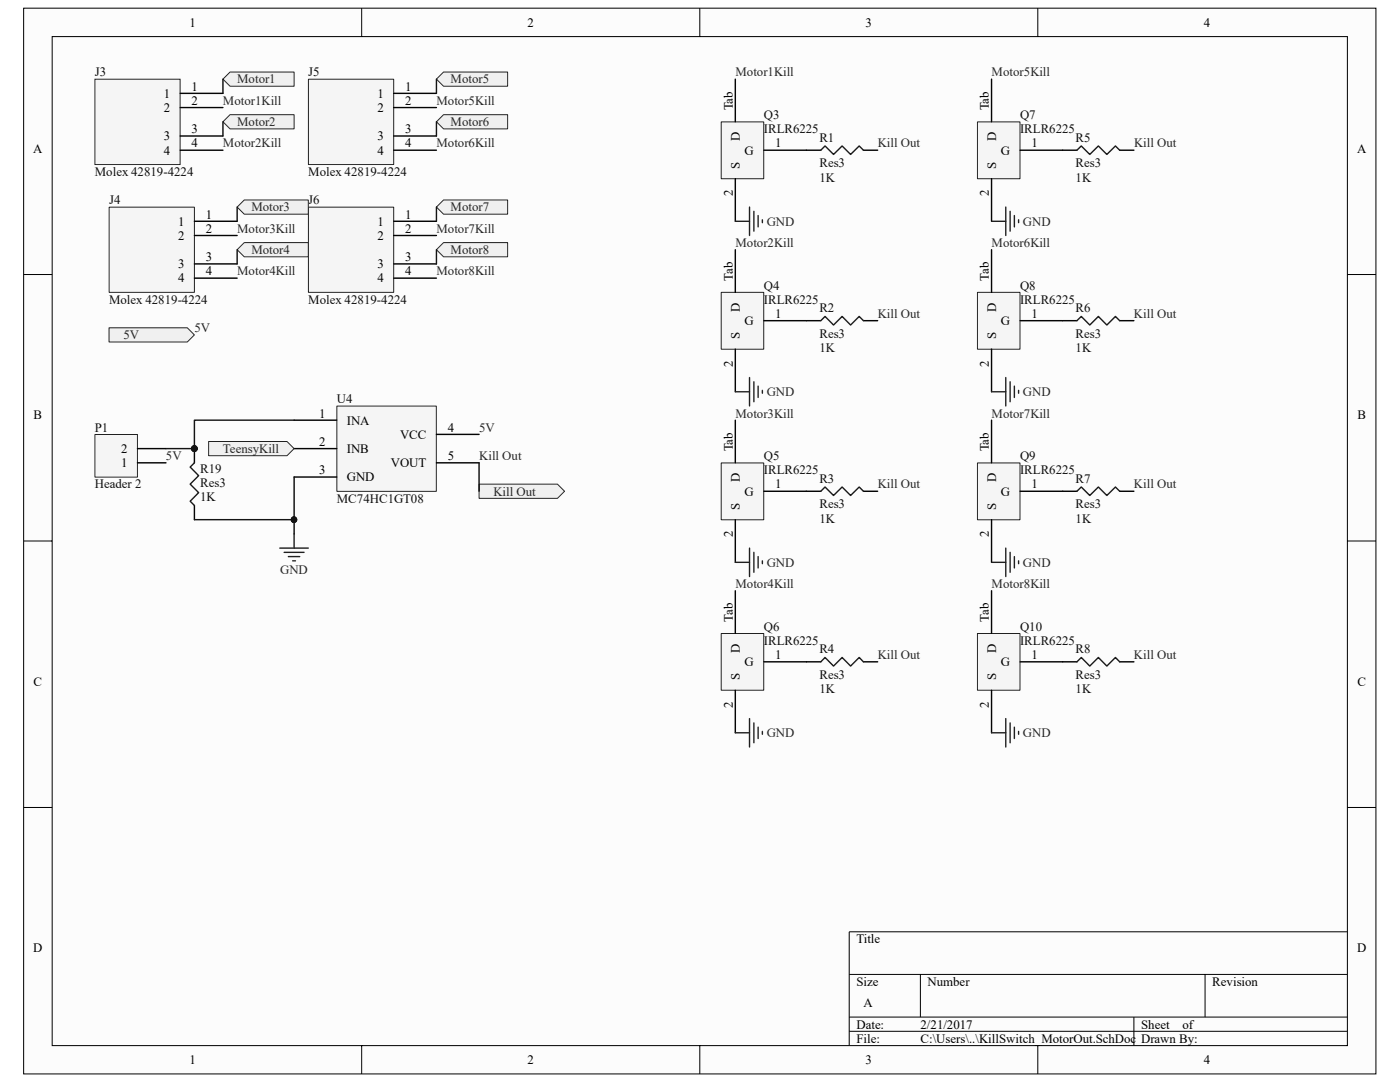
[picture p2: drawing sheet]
<svg xmlns="http://www.w3.org/2000/svg" width="279mm" height="216mm" viewBox="0 0 279 216" stroke-linecap="round" stroke-linejoin="round" font-family="sans-serif">
<path d="M4.7 1.7h269.9v212.6h-269.9z" fill="#fcfcfc"/>
<path d="M4.7 1.6h269.9v212.7h-269.9z" fill="none" stroke="#000" stroke-width=".2"/>
<path d="M10.4 7.3h258.5v201.3h-258.5z" fill="#fcfcfc"/>
<g fill="none" stroke="#000" stroke-width=".2">
<path d="M10.4 7.3h258.5v201.3h-258.5zM72.2 1.6v5.7M139.7 1.6v5.7M207.1 1.6v5.7M4.7 54.8h5.7M268.9 54.8h5.7M4.7 107.9h5.7M268.9 107.9h5.7M4.7 161.1h5.7M268.9 161.1h5.7M169.5 194.4h99.4M183.7 194.4v8.5"/>
<path d="M240.5 194.4v8.5M268.9 185.9h-99.4v22.7M72.2 208.6v5.7M139.7 208.6v5.7M169.5 202.9h99.4M169.5 205.8h99.4M207.1 208.6v5.7M226.3 202.9v5.7"/>
</g>
<path d="M19 15.8h16.9v17h-16.9z" fill="#f5f5f5"/>
<path d="M18.9 15.8h17v17h-17z" fill="none" stroke="#262626" stroke-width=".2"/>
<path d="M36 18.6h8.5M36 30h8.5M36 27.1h8.5M36 21.5h8.5" fill="none" stroke="#000" stroke-width=".28"/>
<path d="M61.6 15.8h17v17h-17z" fill="#f5f5f5"/>
<path d="M61.6 15.8h17v17h-17z" fill="none" stroke="#262626" stroke-width=".2"/>
<path d="M78.6 18.6h8.5M78.6 30h8.5M78.6 27.1h8.5M78.6 21.5h8.5" fill="none" stroke="#000" stroke-width=".28"/>
<path d="M21.8 41.4h17v16.9h-17z" fill="#f5f5f5"/>
<path d="M21.8 41.3h17v17h-17z" fill="none" stroke="#262626" stroke-width=".2"/>
<path d="M38.8 55.5h8.5M38.8 52.7h8.5M38.8 47h8.5M38.8 44.2h8.5" fill="none" stroke="#000" stroke-width=".28"/>
<path d="M61.6 41.4h17v16.9h-17z" fill="#f5f5f5"/>
<path d="M61.6 41.3h17v17h-17z" fill="none" stroke="#262626" stroke-width=".2"/>
<path d="M78.6 55.5h8.5M78.6 52.7h8.5M78.6 47h8.5M78.6 44.2h8.5" fill="none" stroke="#000" stroke-width=".28"/>
<g fill="#f0f0f0" stroke="#262626" stroke-width=".2">
<path d="M87.1 49.8l1.4-1.4h12.8v2.8h-12.8z" fill-rule="evenodd"/>
<path d="M87.1 41.3l1.4-1.4h12.8v2.8h-12.8z" fill-rule="evenodd"/>
</g>
<path d="M144 24.3h8.4v11.4h-8.4z" fill="#f5f5f5"/>
<path d="M143.9 24.3h8.5v11.4h-8.5z" fill="none" stroke="#262626" stroke-width=".2"/>
<path d="M146.7 15.8v8.5M146.7 35.6v8.6M152.4 30h11.4M172.3 30h2.9" fill="none" stroke="#000" stroke-width=".28"/>
<path d="M163.8 30l.9-.9 1.6 1.7 1.8-1.7 1.7 1.7 1.7-1.7 .8 .9" fill="none" stroke="#1c1c1c" stroke-width=".28"/>
<path d="M144 58.4h8.4v11.3h-8.4z" fill="#f5f5f5"/>
<path d="M143.9 58.3h8.5v11.4h-8.5z" fill="none" stroke="#262626" stroke-width=".2"/>
<path d="M146.7 49.8v8.5M146.7 69.7v8.5M152.4 64h11.4M172.3 64h2.9" fill="none" stroke="#000" stroke-width=".28"/>
<path d="M163.8 64l.9-.9 1.6 1.8 1.8-1.8 1.7 1.8 1.7-1.8 .8 .9" fill="none" stroke="#1c1c1c" stroke-width=".28"/>
<path d="M144 92.4h8.4v11.3h-8.4z" fill="#f5f5f5"/>
<path d="M143.9 92.4h8.5v11.3h-8.5z" fill="none" stroke="#262626" stroke-width=".2"/>
<path d="M146.7 83.8v8.6M152.4 98h11.4M172.3 98h2.9M146.7 103.7v8.5" fill="none" stroke="#000" stroke-width=".28"/>
<path d="M163.8 98l.9-.8 1.6 1.7 1.8-1.7 1.7 1.7 1.7-1.7 .8 .8" fill="none" stroke="#1c1c1c" stroke-width=".28"/>
<path d="M195.1 24.3h8.5v11.4h-8.5z" fill="#f5f5f5"/>
<path d="M195.1 24.3h8.5v11.4h-8.5z" fill="none" stroke="#262626" stroke-width=".2"/>
<path d="M197.9 15.8v8.5M197.9 35.6v8.6M203.6 30h11.3M223.5 30h2.8" fill="none" stroke="#000" stroke-width=".28"/>
<path d="M214.9 30l.9-.9 1.7 1.7 1.7-1.7 1.7 1.7 1.7-1.7 .9 .9" fill="none" stroke="#1c1c1c" stroke-width=".28"/>
<path d="M195.1 58.4h8.5v11.3h-8.5z" fill="#f5f5f5"/>
<path d="M195.1 58.3h8.5v11.4h-8.5z" fill="none" stroke="#262626" stroke-width=".2"/>
<path d="M197.9 49.8v8.5M197.9 69.7v8.5M203.6 64h11.3M223.5 64h2.8" fill="none" stroke="#000" stroke-width=".28"/>
<path d="M214.9 64l.9-.9 1.7 1.8 1.7-1.8 1.7 1.8 1.7-1.8 .9 .9" fill="none" stroke="#1c1c1c" stroke-width=".28"/>
<path d="M195.1 92.4h8.5v11.3h-8.5z" fill="#f5f5f5"/>
<path d="M195.1 92.4h8.5v11.3h-8.5z" fill="none" stroke="#262626" stroke-width=".2"/>
<path d="M197.9 83.8v8.6M203.6 98h11.3M223.5 98h2.8M197.9 103.7v8.5" fill="none" stroke="#000" stroke-width=".28"/>
<path d="M214.9 98l.9-.8 1.7 1.7 1.7-1.7 1.7 1.7 1.7-1.7 .9 .8" fill="none" stroke="#1c1c1c" stroke-width=".28"/>
<path d="M195.1 126.4h8.5v11.3h-8.5z" fill="#f5f5f5"/>
<path d="M195.1 126.4h8.5v11.3h-8.5z" fill="none" stroke="#262626" stroke-width=".2"/>
<path d="M197.9 117.9v8.5M197.9 137.7v8.5M203.6 132.1h11.3M223.5 132.1h2.8" fill="none" stroke="#000" stroke-width=".28"/>
<path d="M214.9 132.1l.9-.9 1.7 1.7 1.7-1.7 1.7 1.7 1.7-1.7 .9 .9" fill="none" stroke="#1c1c1c" stroke-width=".28"/>
<path d="M144 126.4h8.4v11.3h-8.4z" fill="#f5f5f5"/>
<path d="M143.9 126.4h8.5v11.3h-8.5z" fill="none" stroke="#262626" stroke-width=".2"/>
<path d="M146.7 117.9v8.5M146.7 137.7v8.5M152.4 132.1h11.4M172.3 132.1h2.9" fill="none" stroke="#000" stroke-width=".28"/>
<path d="M163.8 132.1l.9-.9 1.6 1.7 1.8-1.7 1.7 1.7 1.7-1.7 .8 .9" fill="none" stroke="#1c1c1c" stroke-width=".28"/>
<g fill="none" stroke="#262626" stroke-width=".28">
<path d="M146.7 44.2h2.9M149.6 41.3v5.7M150.5 42.2v3.9M151.3 43v2.3M152.1 43.9v.5M197.9 44.2h2.8M200.7 41.3v5.7M201.6 42.2v3.9M202.4 43v2.3M203.3 43.9v.5M146.7 78.2h2.9M149.6 75.3v5.7"/>
<path d="M150.5 76.2v4M151.3 77v2.3M152.1 77.9v.6M197.9 78.2h2.8M200.7 75.3v5.7M201.6 76.2v4M202.4 77v2.3M203.3 77.9v.6M146.7 112.2h2.9M149.6 109.4v5.6M150.5 110.2v4M151.3 111.1v2.2"/>
<path d="M152.1 111.9v.6M197.9 112.2h2.8M200.7 109.4v5.6M201.6 110.2v4M202.4 111.1v2.2M203.3 111.9v.6M146.7 146.2h2.9M149.6 143.4v5.7M150.5 144.3v3.9M151.3 145.1v2.3M152.1 145.9v.6M197.9 146.2h2.8"/>
<path d="M200.7 143.4v5.7M201.6 144.3v3.9M202.4 145.1v2.3M203.3 145.9v.6"/>
</g>
<path d="M67.2 81h19.9v17h-19.9z" fill="#f5f5f5"/>
<path d="M67.2 81h19.9v17h-19.9z" fill="none" stroke="#262626" stroke-width=".2"/>
<path d="M58.7 83.8h8.5M58.7 89.5h8.5M58.7 95.2h8.5M87.1 86.7h8.5M87.1 92.4h8.5" fill="none" stroke="#000" stroke-width=".28"/>
<path d="M41.6 88.1h15.7l1.4 1.4-1.4 1.4h-15.7z" fill-rule="evenodd" fill="#f0f0f0" stroke="#262626" stroke-width=".2"/>
<path d="M55.8 109.4h5.7M56.7 110.2h4M57.6 111.1h2.2M58.4 111.9h.6M58.7 106.5v2.9" fill="none" stroke="#262626" stroke-width=".28"/>
<g fill="#f0f0f0" stroke="#262626" stroke-width=".2">
<path d="M95.6 96.6h15.7l1.4 1.4-1.4 1.4h-15.7z" fill-rule="evenodd"/>
<path d="M44.5 15.8l1.4-1.4h12.8v2.8h-12.8z" fill-rule="evenodd"/>
<path d="M44.5 24.3l1.4-1.4h12.8v2.8h-12.8z" fill-rule="evenodd"/>
<path d="M47.3 41.3l1.4-1.4h12.8v2.8h-12.8z" fill-rule="evenodd"/>
<path d="M47.3 49.8l1.4-1.4h12.8v2.8h-12.8z" fill-rule="evenodd"/>
<path d="M87.1 15.8l1.4-1.4h12.8v2.8h-12.8z" fill-rule="evenodd"/>
<path d="M87.1 24.3l1.4-1.4h12.8v2.8h-12.8z" fill-rule="evenodd"/>
</g>
<path d="M19 86.7h8.4v8.5h-8.4z" fill="#f5f5f5"/>
<path d="M18.9 86.7h8.5v8.5h-8.5z" fill="none" stroke="#262626" stroke-width=".2"/>
<path d="M27.4 92.4h5.7M27.4 89.5h5.7M38.8 89.5v2.9M38.8 100.9v2.8" fill="none" stroke="#000" stroke-width=".28"/>
<circle cx="38.8" cy="89.5" r=".57" fill="#0e0e0e" stroke="#0e0e0e" stroke-width=".2"/>
<path d="M38.8 92.4l-.8 .8 1.6 1.7-1.6 1.7 1.6 1.7-1.6 1.7 .8 .9" fill="none" stroke="#1c1c1c" stroke-width=".28"/>
<path d="M21.8 65.4h15.6l1.4 1.4-1.4 1.4h-15.6z" fill-rule="evenodd" fill="#f0f0f0" stroke="#262626" stroke-width=".2"/>
<path d="M44.5 15.8v2.8M87.1 15.8v2.8M44.5 24.3v2.8M87.1 24.3v2.8M47.3 41.3v2.9M47.3 49.8v2.9M87.1 41.3v2.9M87.1 49.8v2.9M58.7 95.2v11.3M58.7 83.8h-19.9v5.7h-5.7M95.6 92.4v5.6M38.8 103.7h19.9" fill="none" stroke="#0e0e0e" stroke-width=".28"/>
<g fill="#0e0e0e" stroke="#0e0e0e" stroke-width=".2">
<circle cx="58.7" cy="103.7" r=".56"/>
<circle cx="38.8" cy="89.5" r=".57"/>
</g>
<g font-size="2.6">
<text x="37.8" y="5.3">1</text>
<text x="105.3" y="5.3">2</text>
<text x="172.8" y="5.3">3</text>
<text x="240.2" y="5.3">4</text>
<text x="32.7" y="22.3">2</text>
<text x="32.7" y="19.5">1</text>
<text x="38.2" y="20.9">2</text>
<text x="38.2" y="18.1">1</text>
<text x="75.3" y="22.3">2</text>
<text x="75.3" y="19.5">1</text>
<text x="80.9" y="20.9">2</text>
<text x="80.9" y="18.1">1</text>
<text x="146.2" y="22" transform="rotate(-90 146.2 22)">Tab</text>
<text x="197.3" y="22" transform="rotate(-90 197.3 22)">Tab</text>
<text x="32.7" y="28">3</text>
<text x="38.2" y="29.4">4</text>
<text x="38.2" y="26.6">3</text>
<text x="75.3" y="28">3</text>
<text x="80.9" y="29.4">4</text>
<text x="80.9" y="26.6">3</text>
<text x="147.6" y="28.2" transform="rotate(-90 147.6 28.2)">D</text>
<text x="154.7" y="29.4">1</text>
<text x="198.8" y="28.2" transform="rotate(-90 198.8 28.2)">D</text>
<text x="205.8" y="29.4">1</text>
<text x="6.6" y="30.5">A</text>
<text x="32.7" y="30.8">4</text>
<text x="75.3" y="30.8">4</text>
<text x="147.6" y="33.7" transform="rotate(-90 147.6 33.7)">S</text>
<text x="148.6" y="30.8">G</text>
<text x="198.8" y="33.7" transform="rotate(-90 198.8 33.7)">S</text>
<text x="199.7" y="30.8">G</text>
<text x="270.8" y="30.5">A</text>
<text x="146.2" y="39.2" transform="rotate(-90 146.2 39.2)">2</text>
<text x="197.3" y="39.2" transform="rotate(-90 197.3 39.2)">2</text>
<text x="35.5" y="47.9">2</text>
<text x="35.5" y="45">1</text>
<text x="41.1" y="46.4">2</text>
<text x="41.1" y="43.6">1</text>
<text x="75.3" y="47.9">2</text>
<text x="75.3" y="45">1</text>
<text x="80.9" y="46.4">2</text>
<text x="80.9" y="43.6">1</text>
<text x="35.5" y="53.5">3</text>
<text x="41.1" y="52.1">3</text>
<text x="75.3" y="53.5">3</text>
<text x="80.9" y="52.1">3</text>
<text x="35.5" y="56.4">4</text>
<text x="41.1" y="54.9">4</text>
<text x="75.3" y="56.4">4</text>
<text x="80.9" y="54.9">4</text>
<text x="146.2" y="56.1" transform="rotate(-90 146.2 56.1)">Tab</text>
<text x="197.3" y="56.1" transform="rotate(-90 197.3 56.1)">Tab</text>
<text x="147.6" y="62.2" transform="rotate(-90 147.6 62.2)">D</text>
<text x="148.6" y="64.9">G</text>
<text x="154.7" y="63.5">1</text>
<text x="198.8" y="62.2" transform="rotate(-90 198.8 62.2)">D</text>
<text x="199.7" y="64.9">G</text>
<text x="205.8" y="63.5">1</text>
<text x="147.6" y="67.7" transform="rotate(-90 147.6 67.7)">S</text>
<text x="198.8" y="67.7" transform="rotate(-90 198.8 67.7)">S</text>
<text x="146.2" y="73.2" transform="rotate(-90 146.2 73.2)">2</text>
<text x="197.3" y="73.2" transform="rotate(-90 197.3 73.2)">2</text>
<text x="6.7" y="83.7">B</text>
<text x="63.7" y="83.3">1</text>
<text x="270.9" y="83.7">B</text>
<text x="63.7" y="89">2</text>
<text x="69.2" y="84.7">INA</text>
<text x="79.8" y="87.5">VCC</text>
<text x="89.4" y="86.1">4</text>
<text x="24.2" y="93.2">1</text>
<text x="24.2" y="90.4">2</text>
<text x="63.7" y="94.6">3</text>
<text x="69.2" y="90.4">INB</text>
<text x="78" y="93.2">VOUT</text>
<text x="89.4" y="91.8">5</text>
<text x="146.2" y="90.1" transform="rotate(-90 146.2 90.1)">Tab</text>
<text x="197.3" y="90.1" transform="rotate(-90 197.3 90.1)">Tab</text>
<text x="69.2" y="96.1">GND</text>
<text x="147.6" y="101.7" transform="rotate(-90 147.6 101.7)">S</text>
<text x="147.6" y="96.2" transform="rotate(-90 147.6 96.2)">D</text>
<text x="148.6" y="98.9">G</text>
<text x="154.7" y="97.5">1</text>
<text x="198.8" y="101.7" transform="rotate(-90 198.8 101.7)">S</text>
<text x="198.8" y="96.2" transform="rotate(-90 198.8 96.2)">D</text>
<text x="199.7" y="98.9">G</text>
<text x="205.8" y="97.5">1</text>
<text x="146.2" y="107.3" transform="rotate(-90 146.2 107.3)">2</text>
<text x="197.3" y="107.3" transform="rotate(-90 197.3 107.3)">2</text>
<text x="146.2" y="124.1" transform="rotate(-90 146.2 124.1)">Tab</text>
<text x="197.3" y="124.1" transform="rotate(-90 197.3 124.1)">Tab</text>
<text x="147.6" y="130.2" transform="rotate(-90 147.6 130.2)">D</text>
<text x="154.7" y="131.5">1</text>
<text x="198.8" y="130.2" transform="rotate(-90 198.8 130.2)">D</text>
<text x="205.8" y="131.5">1</text>
<text x="6.7" y="136.8">C</text>
<text x="147.6" y="135.7" transform="rotate(-90 147.6 135.7)">S</text>
<text x="148.6" y="132.9">G</text>
<text x="198.8" y="135.7" transform="rotate(-90 198.8 135.7)">S</text>
<text x="199.7" y="132.9">G</text>
<text x="270.9" y="136.8">C</text>
<text x="146.2" y="141.3" transform="rotate(-90 146.2 141.3)">2</text>
<text x="197.3" y="141.3" transform="rotate(-90 197.3 141.3)">2</text>
<text x="6.6" y="190">D</text>
<text x="170.9" y="188.2">Title</text>
<text x="270.8" y="190">D</text>
<text x="170.9" y="196.7">Size</text>
<text x="185.1" y="196.7">Number</text>
<text x="241.9" y="196.7">Revision</text>
<text x="172.3" y="201">A</text>
<text x="170.9" y="205.2">Date:</text>
<text x="170.9" y="208.1">File:</text>
<text x="183.7" y="208.1">C:\Users\..\KillSwitch_MotorOut.SchDoc Drawn By:</text>
<text x="183.7" y="205.2">2/21/2017</text>
<text x="227.8" y="205.2">Sheet</text>
<text x="236" y="205.2">of</text>
<text x="37.8" y="212.3">1</text>
<text x="105.3" y="212.3">2</text>
<text x="172.8" y="212.3">3</text>
<text x="240.2" y="212.3">4</text>
</g>
<g font-size="2.6" fill="#0e0e0e">
<text x="18.9" y="15.2">J3</text>
<text x="61.5" y="15.2">J5</text>
<text x="152.4" y="23.7">Q3</text>
<text x="203.6" y="23.7">Q7</text>
<text x="152.4" y="26.6">IRLR6225</text>
<text x="163.5" y="28.3">R1</text>
<text x="203.6" y="26.6">IRLR6225</text>
<text x="214.7" y="28.3">R5</text>
<text x="18.9" y="35.1">Molex 42819-4224</text>
<text x="61.5" y="35.1">Molex 42819-4224</text>
<text x="163.5" y="33.4">Res3</text>
<text x="214.7" y="33.4">Res3</text>
<text x="21.8" y="40.8">J4</text>
<text x="61.5" y="40.8">J6</text>
<text x="163.5" y="36.2">1K</text>
<text x="214.7" y="36.2">1K</text>
<text x="152.4" y="57.8">Q4</text>
<text x="203.6" y="57.8">Q8</text>
<text x="21.8" y="60.6">Molex 42819-4224</text>
<text x="61.5" y="60.6">Molex 42819-4224</text>
<text x="152.4" y="60.6">IRLR6225</text>
<text x="163.5" y="62.3">R2</text>
<text x="203.6" y="60.6">IRLR6225</text>
<text x="214.7" y="62.3">R6</text>
<text x="163.5" y="67.4">Res3</text>
<text x="163.5" y="70.3">1K</text>
<text x="214.7" y="70.3">1K</text>
<text x="214.7" y="67.4">Res3</text>
<text x="67.2" y="80.5">U4</text>
<text x="18.9" y="86.1">P1</text>
<text x="39.9" y="94.4">R19</text>
<text x="152.4" y="91.8">Q5</text>
<text x="152.4" y="94.6">IRLR6225</text>
<text x="203.6" y="91.8">Q9</text>
<text x="203.6" y="94.6">IRLR6225</text>
<text x="18.9" y="97.5">Header 2</text>
<text x="39.9" y="100">1K</text>
<text x="39.9" y="97.2">Res3</text>
<text x="67.2" y="100.3">MC74HC1GT08</text>
<text x="163.5" y="96.4">R3</text>
<text x="163.5" y="101.5">Res3</text>
<text x="214.7" y="96.4">R7</text>
<text x="214.7" y="101.5">Res3</text>
<text x="163.5" y="104.3">1K</text>
<text x="214.7" y="104.3">1K</text>
<text x="152.4" y="125.8">Q6</text>
<text x="203.6" y="125.8">Q10</text>
<text x="152.4" y="128.7">IRLR6225</text>
<text x="163.5" y="130.4">R4</text>
<text x="203.6" y="128.7">IRLR6225</text>
<text x="214.7" y="130.4">R8</text>
<text x="163.5" y="135.5">Res3</text>
<text x="214.7" y="135.5">Res3</text>
<text x="163.5" y="138.3">1K</text>
<text x="214.7" y="138.3">1K</text>
</g>
<g font-size="2.6" fill="#262626">
<text x="47.3" y="16.7">Motor1</text>
<text x="89.9" y="16.7">Motor5</text>
<text x="146.8" y="15.2">Motor1Kill</text>
<text x="197.9" y="15.2">Motor5Kill</text>
<text x="44.5" y="20.9">Motor1Kill</text>
<text x="87.1" y="20.9">Motor5Kill</text>
<text x="44.5" y="29.4">Motor2Kill</text>
<text x="47.3" y="25.2">Motor2</text>
<text x="87.1" y="29.4">Motor6Kill</text>
<text x="89.9" y="25.2">Motor6</text>
<text x="175.2" y="29.4">Kill Out</text>
<text x="226.3" y="29.4">Kill Out</text>
<text x="47.3" y="46.4">Motor3Kill</text>
<text x="50.2" y="42.2">Motor3</text>
<text x="87.1" y="46.4">Motor7Kill</text>
<text x="89.9" y="42.2">Motor7</text>
<text x="153" y="45">GND</text>
<text x="204.2" y="45">GND</text>
<text x="50.2" y="50.7">Motor4</text>
<text x="89.9" y="50.7">Motor8</text>
<text x="146.8" y="49.3">Motor2Kill</text>
<text x="197.9" y="49.3">Motor6Kill</text>
<text x="47.3" y="54.9">Motor4Kill</text>
<text x="87.1" y="54.9">Motor8Kill</text>
<text x="175.2" y="63.5">Kill Out</text>
<text x="226.3" y="63.5">Kill Out</text>
<text x="24.6" y="67.7">5V</text>
<text x="38.8" y="66.3">5V</text>
<text x="146.8" y="83.3">Motor3Kill</text>
<text x="153" y="79.1">GND</text>
<text x="197.9" y="83.3">Motor7Kill</text>
<text x="204.2" y="79.1">GND</text>
<text x="95.6" y="86.1">5V</text>
<text x="33.1" y="91.8">5V</text>
<text x="44.5" y="90.4">TeensyKill</text>
<text x="95.6" y="91.8">Kill Out</text>
<text x="98.5" y="98.9">Kill Out</text>
<text x="175.2" y="97.5">Kill Out</text>
<text x="226.3" y="97.5">Kill Out</text>
<text x="153" y="113.1">GND</text>
<text x="204.2" y="113.1">GND</text>
<text x="55.9" y="114.5">GND</text>
<text x="146.8" y="117.3">Motor4Kill</text>
<text x="197.9" y="117.3">Motor8Kill</text>
<text x="175.2" y="131.5">Kill Out</text>
<text x="226.3" y="131.5">Kill Out</text>
<text x="153" y="147.1">GND</text>
<text x="204.2" y="147.1">GND</text>
</g>
</svg>
